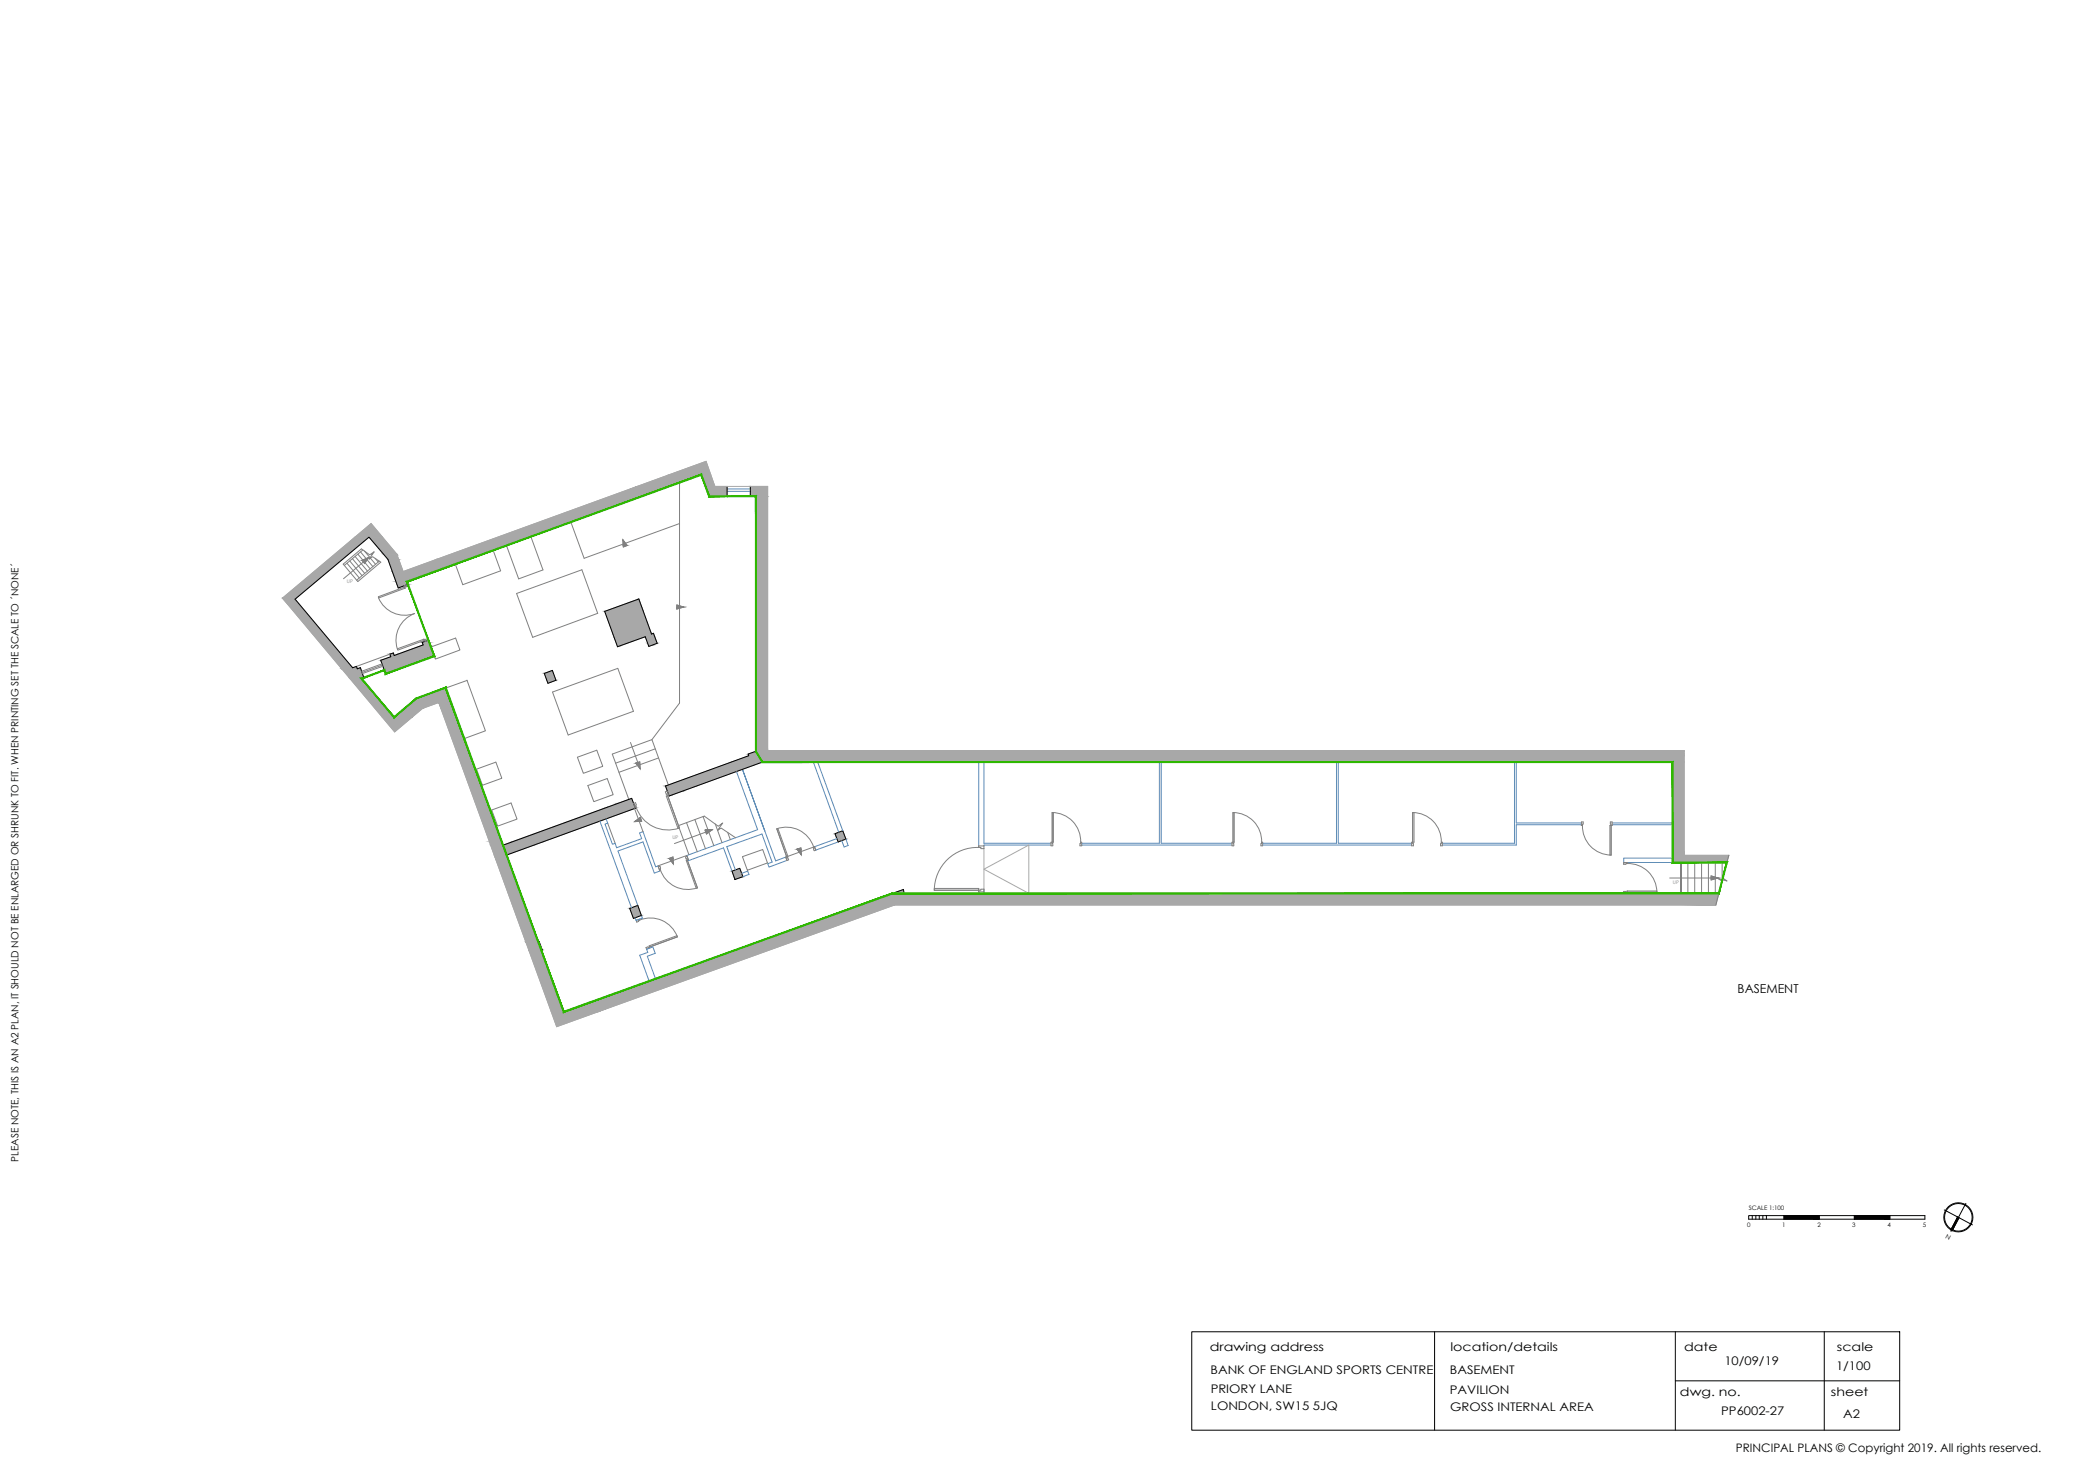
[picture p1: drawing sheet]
<svg xmlns="http://www.w3.org/2000/svg" width="594mm" height="420mm" viewBox="0 0 594 420" stroke-linecap="round" stroke-linejoin="round" font-family="sans-serif">
<!-- layer: Whatch -->
<g fill="#a8a8a8" stroke="#a8a8a8" stroke-width=".28">
<path d="M178.8 257.9l2.3-.9 .3 .9z"/>
<path d="M178.8 257.9h2.6l.7 2z"/>
<path d="M190.1 134.7l10.4-3.7 1.3 3.7z"/>
<path d="M100.9 152.5l4.5-3.9 3.2 3.9z"/>
<path d="M112.5 165.1h3l.3 .8z"/>
<path d="M181.2 170.1h.3z"/>
<path d="M185 180l.6-.2v.2z"/>
<path d="M120.7 182.1l.9-.4 .2 .4z"/>
<path d="M184 182.6h2.6l-1.3 .5z"/>
<path d="M174.3 180.8h8.9l-7.5 2.7z"/>
<path d="M110.7 185.7l1-.3 .1 .3z"/>
<path d="M100.2 189.6l1-.4 .2 .4z"/>
<path d="M154.6 191.2l2.3-.9 .3 .9z"/>
<path d="M108.1 187.5h11.9l-10.3 3.7z"/>
<path d="M154.6 191.2h2.6l.7 1.9z"/>
<path d="M118.4 198.2l8.1-3 1.1 3z"/>
<path d="M108.6 203.6h8.4l-4.9 4.2z"/>
<path d="M189.5 224.6h4.3l-3.1 1.1z"/>
<path d="M237.1 236.7l2.2-.9 .3 .9z"/>
<path d="M237.7 238.2h2.5z"/>
<path d="M207.9 247.3l2.2-.8 .3 .8z"/>
<path d="M207.9 247.3h2.5l.6 1.6z"/>
<path d="M253.5 253.6l3.1-1.1 .1 1.1z"/>
<path d="M152.8 267.4h.3z"/>
<path d="M156.6 287.2h13.2l-11.7 4.3z"/>
<path d="M178.8 257.9l.8 2h2.5zM179.6 259.9h2.5l-2.2 .8z"/>
<path d="M199.2 134.7l3.8 3.4-1.2-3.4zM199.2 134.7l3.8 3.4h-2.7z"/>
<path d="M190.1 134.7l-.1 3.4 9.2-3.4zM181 138.1l9.1-3.4-.1 3.4z"/>
<path d="M213.1 138.1l4.9 2.8v-2.8zM213.1 138.1l4.9 2.8h-4.9z"/>
<path d="M200.3 138.1l6.2 2.8v-2.8zM200.3 138.1l6.2 2.8h-5.1z"/>
<path d="M104.8 152.5l7.9 4.8-4.1-4.8zM104.8 152.5l7.9 4.8h-3.8z"/>
<path d="M132.9 158.8l57.1-20.7h-9zM124 158.8l57-20.7-48.1 20.7z"/>
<path d="M108.9 157.3l4.3 1.5-.5-1.5zM108.9 157.3l4.3 1.5h-3z"/>
<path d="M124 158.8l-.5 3.5 9.4-3.5zM114.5 162.3l9.5-3.5-.5 3.5z"/>
<path d="M110.2 158.8l4.3 3.5-1.3-3.5zM110.2 158.8l4.3 3.5h-3.1z"/>
<path d="M111.4 162.3l4.1 2.8 8-2.8zM111.4 162.3l4.1 2.8h-3z"/>
<path d="M112.5 165.1l.2 .8h3.1zM112.7 165.9h3.1l-2.7 1z"/>
<path d="M100.9 152.5l-16.8 17.3 20.7-17.3zM80.2 169.8l20.7-17.3-16.8 17.3z"/>
<path d="M80.2 169.8l3.6 .3 .3-.3zM80.2 169.8l3.6 .3h-3.3z"/>
<path d="M181.2 170.1l1.5 3.5-1.2-3.5zM171.7 173.6l9.5-3.5 1.5 3.5z"/>
<path d="M171.7 173.6l13.3 6.2-2.3-6.2zM171.7 173.6l13.3 6.2h-11z"/>
<path d="M174 179.8l11 .2v-.2zM174 179.8l11 .2h-11z"/>
<path d="M174 180l11.9 .8-.3-.8zM174 180l11.9 .8h-11.6z"/>
<path d="M120.7 182.1h1.1zM120.7 182.1h1.1z"/>
<path d="M120.7 182.1l1.2 .3-.1-.3zM119.9 182.4l.8-.3 1.2 .3z"/>
<path d="M183.2 180.8l3.4 1.8-.7-1.8zM183.2 180.8l3.4 1.8h-2.6z"/>
<path d="M184 182.6l.1 .5h1.2zM184.1 183.1h1.2l-1.1 .4z"/>
<path d="M119.9 182.4l2.2 .7-.2-.7zM119.9 182.4l2.2 .7h-1.9z"/>
<path d="M174.3 180.8l1.1 2.7h.3zM175.4 183.5h.3z"/>
<path d="M120.2 183.1l2.9 2.6-1-2.6zM112.9 185.7l7.3-2.6 2.9 2.6z"/>
<path d="M112.9 185.7l10.3 .4-.1-.4zM111.9 186.1l1-.4 10.3 .4z"/>
<path d="M110.7 185.7l1.2 .4-.1-.4zM110.7 185.7l1.2 .4h-1.1z"/>
<path d="M110.8 186.1l12.5 .2-.1-.2zM110.8 186.1l12.5 .2h-12.4z"/>
<path d="M110.9 186.3l12 .1 .4-.1zM110.9 186.3l12 .1h-11.9z"/>
<path d="M111 186.4l9 1.1 2.9-1.1zM108.1 187.5l2.9-1.1 9 1.1z"/>
<path d="M80.5 170.1l19.6 19.5-16.3-19.5zM80.5 170.1l19.6 19.5h-3.3z"/>
<path d="M100.2 189.6h1.2zM100.1 189.6h1.3z"/>
<path d="M96.8 189.6h3.3zM96.8 189.6h3.3z"/>
<path d="M102.2 189.6l.2 .3zM101.4 189.9l.8-.3 .2 .3z"/>
<path d="M96.8 189.6l4.6 .3v-.3zM96.8 189.6l4.6 .3h-4.4z"/>
<path d="M108.1 187.5l1.4 3.7h.2zM109.5 191.2h.2z"/>
<path d="M97 189.9l6.3 2.5-.9-2.5zM97 189.9l6.3 2.5h-4.1z"/>
<path d="M99.2 192.4l3.5 .2 .6-.2zM99.2 192.4l3.5 .2h-3.3z"/>
<path d="M154.6 191.2l.7 1.9h2.6zM155.3 193.1h2.6l-2.3 .9z"/>
<path d="M118.4 198.2l9.7 1.2-.5-1.2zM116.9 199.4l1.5-1.2 9.7 1.2z"/>
<path d="M116.9 199.4l3.1 1.7 4.6-1.7zM114.9 201.1l2-1.7 3.1 1.7z"/>
<path d="M114.9 201.1l2.1 2.5 3-2.5zM111.9 203.6l3-2.5 2.1 2.5z"/>
<path d="M99.4 192.6l12.5 11-9.2-11zM99.4 192.6l12.5 11h-3.3z"/>
<path d="M214.7 140.9l3.3 72.2v-72.2zM214.7 140.9l3.3 72.2h-3.3z"/>
<path d="M214.7 213.1l263.6 .2v-.2zM214.7 213.1l263.6 .2h-263.6z"/>
<path d="M214.7 213.3l263.6 .8v-.8zM212.4 214.1l2.3-.8 263.6 .8z"/>
<path d="M212.4 214.1l265.9 .4v-.4zM212.4 214.1l265.9 .4h-265.7z"/>
<path d="M212.6 214.5l265.7 1.9v-1.9zM207.7 216.4l4.9-1.9 265.7 1.9z"/>
<path d="M197.8 223.1l18.7-6.7h-8.8zM189 223.1l18.7-6.7-9.9 6.7z"/>
<path d="M189 223.1l4.8 1.5 4-1.5zM189 223.1l4.8 1.5h-4.3z"/>
<path d="M189.5 224.6l.4 1.1h.8zM189.9 225.7h.8l-.7 .3z"/>
<path d="M175.4 228.1l4-1.4 .5 1.4zM175.4 228.1h4.5zM175.4 228.1h4.5z"/>
<path d="M175.4 228.1l4.9 1.1-.4-1.1zM172.4 229.2l3-1.1 4.9 1.1z"/>
<path d="M172.4 229.2l8 .2-.1-.2zM171.6 229.4l.8-.2 8 .2z"/>
<path d="M237.1 236.7l3.1 1.5-.6-1.5zM237.1 236.7l3.1 1.5h-2.5z"/>
<path d="M237.7 238.2h2.5zM237.7 238.2h2.5l-2.2 .8z"/>
<path d="M154.1 239l26.3-9.6h-8.8zM145.3 239l26.3-9.6-17.5 9.6z"/>
<path d="M124.6 199.4l17.9 39.6-14.4-39.6zM124.6 199.4l17.9 39.6h-3.5z"/>
<path d="M145.3 239l6.3 .9 2.5-.9zM142.8 239.9l2.5-.9 6.3 .9z"/>
<path d="M139 239l3.8 .9-.3-.9zM139 239l3.8 .9h-3.5z"/>
<path d="M139.3 239.9l4.6 2.8 7.7-2.8zM139.3 239.9l4.6 2.8h-3.6z"/>
<path d="M475 216.4l3.3 26.4v-26.4zM475 216.4l3.3 26.4h-3.3z"/>
<path d="M475 242.8l15.4 2.1 .6-2.1zM475 242.8l15.4 2.1h-15.4z"/>
<path d="M207.9 247.3l.5 1.6h2.6zM208.4 248.9h2.6l-2.3 .8z"/>
<path d="M253.5 253.6l233.8 3.3 .8-3.3zM244.3 256.9l9.2-3.3 233.8 3.3z"/>
<path d="M140.3 242.7l12.5 24.7-8.9-24.7zM140.3 242.7l12.5 24.7h-3.5z"/>
<path d="M149.3 267.4l4.7 2.3-.9-2.3zM149.3 267.4l4.7 2.3h-3.8z"/>
<path d="M150.2 269.7h3.8zM150.2 269.7l3.5 .1z"/>
<path d="M169.8 287.2l84.2-30.3h-9.7zM160.1 287.2l84.2-30.3-74.5 30.3z"/>
<path d="M150.2 269.8l9.9 17.4-6.4-17.4zM150.2 269.8l9.9 17.4h-3.5z"/>
</g>
<!-- layer: WALLS -->
<g fill="none" stroke="#000" stroke-width=".28">
<path d="M206.5 138.1v2.8h-5.1l-2.2-6.2-83.7 30.4 .3 .8-2.7 1-2.9-8.1-5.4-6.3-21 17.6 16.3 19.5 1.1-.4 .2 .7 .9-.3 1 2.8-.6 .2 9.2 11 6.5-5.4 8.1-3 16.3 44.7 36.6-13.2 1 2.7-36.5 13.3 8.9 24.7 .3-.1 .9 2.4-.3 .1 6.4 17.4 96.5-34.7 .1 1.1h231.4M213.1 138.1v2.8h1.6v72.4l-2.3 .8 .2 .4-23.6 8.6 1 2.9 26.5-9.6h258.5v28.5h15.4M171.7 173.6l9.7-3.5 3.6 9.9 .6-.2 1 2.8-2.4 .9-1-2.7-7.8 2.8zM108.1 187.5l2.9-1.1-.3-.7 1-.3 .2 .7 8.3-3-.3-.7 1.7-.7 1.7 4.6-13.8 5zM154.6 191.2l2.3-.9 1 2.8-2.3 .9zM237.1 236.7l2.2-.9 .9 2.4-2.2 .8zM178.8 257.9l2.3-.9 1 2.9-2.2 .8zM207.9 247.3l2.2-.8 .9 2.4-2.3 .8zM546.6 345.1v1M552.1 343.5l.4 .2M554.2 349.3l-.2 .3M558.3 341.6l-.2 .3"/>
<path d="M559.8 347.6l.3 .1M338.4 378.1h201.1v27.9h-201.1zM407.4 378.1v27.9M475.8 378.1v27.9M518 378.1v27.9M475.8 392h63.7"/>
</g>
<!-- layer: Partitions -->
<g fill="none" stroke="#5c8ab8" stroke-width=".28">
<path d="M206.5 138.8h6.6M206.5 139.5h6.6M209.1 219l6.1 16.5-20.2 7.4 .6 1.4 9.9-3.6 2.4 6.6M231 216.4l7.2 19.9M232.2 216.4l7.1 19.4M277.9 216.4v24.2M279.4 216.4v23h19.1M329.2 216.4v23h-22M329.7 216.4v23h20.2M379.5 216.4v23h-20.9M380 216.4v23h20.9M430.1 216.4v23h-20.5"/>
<path d="M430.6 216.4v17.2h18.5M170.4 233.1l8.9 24.6M172.1 232.5l.5 1.2-.8 .2 2.1 5.8 .8-.3 .4 1.3 7.1-2.6-.6-1.6 1-.4 3.6 10 .8-.3M217.2 235.9l-6.4-17.5 9.5 26 2.8-1.1 .4 1-5.1 1.9-.4-1 1.3-.5-2.9-7.9-10 3.6 2.4 6.6M237.6 238.1l-6.3 2.3 .4 .9 6.3-2.3M240.2 238.2l.6 1.8-1.1 .5-.7-1.9M298.5 239.9h-19.1v.3M307.2 239.9h42.7M358.6 239.9h42.3M449.1 234.1h-18.5v5.8h-21M457.8 234.1h17.2M457.8 233.6h17.2"/>
<path d="M182.1 259.9l.3 .7-1.7 .7-.3-.7M186.8 245.8l.6 1.5M187.5 247.2l-1.7 .7-3.2-8.9-7.1 2.6 5.6 15.4M210.6 247.9l1.7-.6 .4 .9-1.8 .7M277.9 252.2v1.4M279.4 252.4v1.2M461.1 253.1v.5M462.1 252.9v.7M475 244.9h-12.9v.3M475 243.6h-13.9v1.8M186.2 277.9l-2.4-6.4 2.3-.9-.7-1.8-1.8 .7 .4 .9-2.3 .8 2.6 7.3"/>
</g>
<!-- layer: BLOCKS -->
<g fill="none" stroke="#808080" stroke-width=".28">
<path d="M193 137v62.6l-7.9 10.4M98.5 159.9l3.5 4.2M99.3 159.3l3.5 4.1M100.1 158.6l3.5 4.2M100.9 158l3.5 4.1M101.6 157.3l3.5 4.2M102.4 156.7l3.5 4.2M102.6 155.8l-5.1 4.3 4.1 5 6.5-5.5M103.1 156.1l-5.3 4.4M103.5 156.4l1.6 1.9M105.2 158.5l1.5 1.7M105.4 157.2l.3 .3"/>
<path d="M106.5 158.5l.9 1.1M107.7 159.3l-6.4 5.4M140.1 156.3l2.1 5.8-10.8 3.9-2.1-5.9M150.8 152.4l3.4 9.4-6.9 2.5-3.5-9.4M162.1 148.2l3.8 10.3 27.1-9.9M206.5 140.9h6.6M107.4 169.4l7.5-2.8 .2 .4-7.6 2.8zM107.5 169.7a8.1 8.1 0 0 0 10.2 4.5M114.8 166.3l1-.4 .2 .5-1.1 .2zM117.7 174.2a8.1 8.1 0 0 0-4.9 10M146.7 168.5l18.5-6.7 4.5 12.3-18.4 6.8zM108.5 188.5l-5.8 2.1"/>
<path d="M108.6 188.8l-5.8 2.1M108.7 189.1l-5.8 2.1M109.1 190.2l-5.8 2.2M110.7 185.7l-9.5 3.5M112.8 184.2l7.6-2.8 .1 .4-7.5 2.8zM120.5 181.8l1-.5 .1 .4-.9 .4zM122.4 183.7l7-2.6 1.2 3.4-7 2.6-.3-.8M132.6 193.1l5.3 14.4-6.1 2.2M132.6 193.2l-6 2.1M156.9 196.5l18.5-6.8 4.5 12.2-18.6 6.8zM135.3 218.4l5.5-2 1.7 4.5-5.5 2zM164 215l5.5-2 1.7 4.6-5.5 1.9z"/>
<path d="M139.6 230l5.5-2 1.7 4.5-5.5 2zM166.9 223l5.5-2 1.7 4.6-5.5 2zM179.9 228.1l.6-.2 .2 1.2-.4 .1zM180.6 229a9.5 9.5 0 0 0 12.3 6.1M188.9 224.8l.6-.2 .4 1.1-.3 .1zM189.2 226l.4-.2 3.3 9.3-.4 .1zM189.6 225.8l3.3 9.3M220.6 235.3a8.1 8.1 0 0 1 10.5 5.2M220.6 235.3l.3-.1 2.8 7.9-.3 .1zM220.6 235.3l2.8 7.9M298.5 239.1h.3l.2 1h-.5zM298.8 230.7a8.1 8.1 0 0 1 8.1 8.4"/>
<path d="M298.8 230.7h.3v8.4h-.3zM298.8 230.7v8.4M306.9 239.1h.3v1h-.5zM349.9 239.1h.3l.2 1h-.5zM350.2 230.7h.3v8.4h-.3zM350.2 230.7v8.4M350.2 230.7a8.1 8.1 0 0 1 8.1 8.4M358.3 239.1h.3v1h-.5zM400.9 239.1h.3v.4h.2v.6h-.5zM401.2 230.7h.3v8.4h-.3zM401.2 230.7v8.4M401.2 230.7a8.1 8.1 0 0 1 8.1 8.4"/>
<path d="M409.3 239.1h.3v1h-.5zM449.1 233.3h.5l-.2 1.1h-.3zM449.4 234.3a8.1 8.1 0 0 0 8.1 8.4M457.2 234.4h.3v8.3h-.3zM457.3 233.3h.5v1.1h-.3zM457.5 234.4v8.3M187 246.1l.4-.2 .2 1-.3 .1zM187.5 246.9a8.1 8.1 0 0 0 10.5 5.1M194.7 243.3l.4-.2 .4 1-.3 .1zM194.9 244.3l.3-.1 2.8 7.9-.3 .1zM195.2 244.2l2.8 7.9M210.8 243.2l5.8-2 1.3 3.8-5.7 2.1z"/>
<path d="M223.2 243.3l.2-.1 .2 .4 .1-.1 .3 .6-.5 .2zM231.1 240.5l.2-.1 .4 .9-.5 .2zM265.3 252.7h12.6M265.3 252.2v.5M265.4 252.2h12.5v.5h-12.6M277.9 240.6a12.2 12.2 0 0 0-12.6 12.1M277.9 252.7h.7v-.3h.8v.8h-1.5zM277.9 240.2h1.5v.7h-.8v-.3h-.7zM461.1 253.1h.6v.2h.4v.3h-1zM461.1 244.9h1v.3l-1 .2zM462.1 252.9h8.4v.4h-8.4zM462.1 253.3h8.4"/>
<path d="M462.1 245.2a8.1 8.1 0 0 1 8.4 8.1M180.7 261.3l.9-.4 .1 .3-.9 .6zM181.7 261.2a8.1 8.1 0 0 1 10.6 4.7M183.4 269l1.1-.1v.2l-.9 .4zM192.2 265.6l-7.9 2.9 .2 .4 7.8-2.9M192.2 265.6l.1 .4M192.3 266l-7.8 2.9"/>
</g>
<!-- layer: Whatch -->
<path d="M279.4 246.8l12.8-6.9v13.7zM279.4 240.9v11.5M491 242.8h-12.7v-29.7h-260.3v-75h-15l-2.5-7.1-86 31.3-1.8-5-7.3-8.7-25.2 21.2 31.9 38 7.9-6.7 4.6-1.7 33.5 92.1 95.9-34.6h233.3" fill="none" stroke="#a8a8a8" stroke-width=".28"/>
<!-- layer: Stairs -->
<g fill="none" stroke="#808080" stroke-width=".28">
<path d="M102.6 155.8l2.4 1.7 1.3-.9-1.5 2.2 1-.8 2.3 1.6M102.8 159.1l1.9-.8-1.1 1.7zM103.2 159.6l-5.6 4.7M176.9 153.2l1.2 1.7-1.1 .4zM192.2 171.7l2 .6-2 .6zM179 210.8l2.1 5.7M180.6 216.7l1.1-.4 .1 2zM186.1 212.6l-11.3 4.1M187 215.2l-11.2 4M172.6 233.7l2.1 5.7M180.2 229.5l2.4 6.6M180.2 233.3l1.6-1.3 .4 1.1z"/>
<path d="M189.8 222.8l-4.7-12.8-11.2 4.1 4.7 12.8M195 233.6l3 8.2M197.3 232.7l3 8.3M199.7 231.8l3 8.3M200.2 235.7l2-.2-1.6 1.3zM202.2 235.6l-10.7 3.9M203.1 233.9l1.9 5.3M206.6 236.3l.8 2.1M208.9 237.8l-4.1-2.7-1 .7 1.4-2.2-1.2 1-4-2.9-7.4 2.7 3 8.3M190 243.7l1.1-.4 .1 2zM195 242.9l-8.2 2.9M226.3 241.1l1.1-.4 .2 2z"/>
<path d="M231.3 240.4l-8.2 2.9M474.1 249.3h11.8M477.4 253.6v-8.7v8.7M479.3 244.9v8.7M481.3 244.9v8.7M483.2 244.9v8.7M485.2 244.9v8.7M485.9 248.7l2 .6-2 .5zM487.1 244.9v8.7M489 244.9v4.9M491 242.8l-1.9 6.4 1.3 .9-2.5-.7 1.1 .7-1.7 6.8"/>
</g>
<g fill="#808080" stroke="#808080" stroke-width=".28">
<path d="M192.2 171.7l2 .6h-2z"/>
<path d="M485.9 248.7l2 .6h-2zM485.9 249.3v.5l2-.5z"/>
<path d="M200.2 235.7l2-.2zM200.2 235.7l.4 1.1 1.5-1.1z"/>
<path d="M180.6 216.7l1.1-.4v.4zM180.6 216.7l1.2 1.6-.1-1.6z"/>
<path d="M226.3 241.1l1.1-.4 .1 .4zM226.3 241.1l1.3 1.6-.1-1.6z"/>
<path d="M192.2 172.3v.6zM192.2 172.3h2l-2 .6z"/>
<path d="M180.4 233.1l1.4-1.1 .4 1.1zM180.2 233.3l2-.2z"/>
<path d="M176.9 153.2l1.2 1.7h-1.1zM177 154.9v.4l1.1-.4z"/>
<path d="M102.8 159.1l1.9-.8-.6 .8zM102.8 159.1l.8 .9 .5-.9z"/>
<path d="M190 243.7l1.1-.4v.4zM190 243.7l1.2 1.6-.1-1.6z"/>
</g>
<!-- layer: GIA -->
<path d="M115.4 165.1l8.1 21.3-7.7-21.2zM115.4 165.1l8.1 21.3-.4-.2zM109.4 191.5l14.1-5.1-.4-.2zM109.6 191.1l13.5-4.9-13.7 5.3zM109.1 190.5l.3 1 .2-.4zM109.2 190.1l.4 1-.5-.6zM102.9 192.7l6.2-2.2 .1-.4zM102.4 192.5l6.8-2.4-6.3 2.6zM102.4 192.5l9.5 10.9-9-10.7zM102.4 192.5l9.5 10.9v.4zM111.9 203.4v.4l6.4-5.7zM111.9 203.8l6.4-5.7 .1 .2zM118.3 198.1l.1 .2 8.3-3.3zM118.4 198.3l8.3-3.3-.2 .4zM126.7 195l-.2 .4 33.7 91.7zM126.5 195.4l33.7 91.7-.2 .3zM160.2 287.1l-.2 .3 93.4-33.9zM160 287.4l93.4-33.9 .1 .3zM253.4 253.5l.1 .3 234.5-.3zM253.5 253.8l234.5-.3 .2 .3zM490.2 245l-2.2 8.5 .2 .3zM490.2 245l.4-.3-2.4 9.1zM474.8 245h15.4l.4-.3zM474.8 245l.3-.3h15.5zM474.8 216.5v28.5l.3-.3zM474.8 216.5l.3-.3v28.5zM216.4 216.5h258.4l.3-.3zM216.5 216.2h258.6l-258.7 .3zM214.5 213.3l1.9 3.2 .1-.3zM214.5 213.3l.3-.1 1.7 3zM214.5 141.1v72.2l.3-.1zM214.5 141.1l.3-.3v72.4zM201.3 141.1h13.2l.3-.3zM201.5 140.8h13.3l-13.5 .3zM199.1 135l2.2 6.1 .2-.3zM199.2 134.6l2.3 6.2-2.4-5.8zM115.8 165.2l83.3-30.2 .1-.4zM115.4 165.1l83.8-30.5-83.4 30.6z" fill="#2eb800" stroke="#2eb800" stroke-width=".28"/>
<!-- layer: WALLS -->
<g fill="#000" stroke="#000" stroke-width=".28">
<path d="M506.6 345.1l10 1v-1zM506.6 345.1l10 1h-10z"/>
<path d="M526.6 345.1l10 1v-1zM526.6 345.1l10 1h-10z"/>
<path d="M555.9 345.5l-1.9 3.7 .4 .2zM555.9 345.5l.4 .2-1.9 3.7z"/>
</g>
<!-- layer: principalplans -->
<g fill="none" stroke="#000" stroke-width=".28">
<path d="M497.6 345.1v1M498.6 345.1v1M499.6 345.1v1M500.6 345.1v1M501.6 345.1v1M506.6 345.1v1M516.6 345.1v1M526.6 345.1v1M536.6 345.1v1M546.6 345.1h-50v1h50M552.5 343.7l3.6 1.9M554.2 349a3.9 3.9 0 0 1-.1-6.8 3.9 3.9 0 0 1 5.9 3.2 3.9 3.9 0 0 1-5.6 3.7"/>
<path d="M555.9 345.5l-1.9 3.7M556.3 345.7l-1.9 3.7M558.1 341.9l-2 3.7 3.7 2"/>
<circle cx="556.1" cy="345.6" r="4.1"/>
</g>
<text font-size="3.5" x="493.5" y="281.8">BASEMENT</text>
<g font-size="3.4">
<text x="343.5" y="383.7">drawing address</text>
<text x="411.9" y="383.7">location/details</text>
<text x="478.3" y="383.6">date</text>
<text x="521.6" y="383.6">scale</text>
<text x="489.7" y="387.5">10/09/19</text>
<text x="521.4" y="388.8">1/100</text>
<text x="343.8" y="390.2">BANK OF ENGLAND SPORTS CENTRE</text>
<text x="343.8" y="395.4">PRIORY LANE</text>
<text x="411.7" y="395.6">PAVILION</text>
<text x="411.7" y="390.1">BASEMENT</text>
<text x="343.9" y="400.3">LONDON, SW15 5JQ</text>
<text x="411.8" y="400.6">GROSS INTERNAL AREA</text>
<text x="477.1" y="396.3">dwg. no.</text>
<text x="488.8" y="401.7">PP6002-27</text>
<text x="520" y="396.3">sheet</text>
<text x="523.4" y="402.5">A2</text>
</g>
<text font-size="3.3" x="492.9" y="412.2">PRINCIPAL PLANS © Copyright 2019. All rights reserved.</text>
<text font-size="2.8" x="5.3" y="329.8" transform="rotate(-90 5.3 329.8)">PLEASE NOTE, THIS IS AN A2 PLAN, IT SHOULD NOT BE ENLARGED OR SHRUNK TO FIT. WHEN PRINTING SET THE SCALE TO ´NONE´</text>
<text font-size="1.9" x="554.2" y="351" transform="rotate(-152 554.2 351)">N</text>
<g font-size="1.7">
<text x="496.6" y="343.6">SCALE 1:100</text>
<text x="496.2" y="348.4">0</text>
<text x="506.1" y="348.4">1</text>
<text x="516.1" y="348.4">2</text>
<text x="526" y="348.4">3</text>
<text x="536" y="348.4">4</text>
<text x="546" y="348.4">5</text>
</g>
<g font-size="1.4" fill="#808080">
<text x="98.5" y="165.6">UP</text>
<text x="190.9" y="238.1">UP</text>
<text x="475.1" y="251.1">UP</text>
</g>
</svg>
